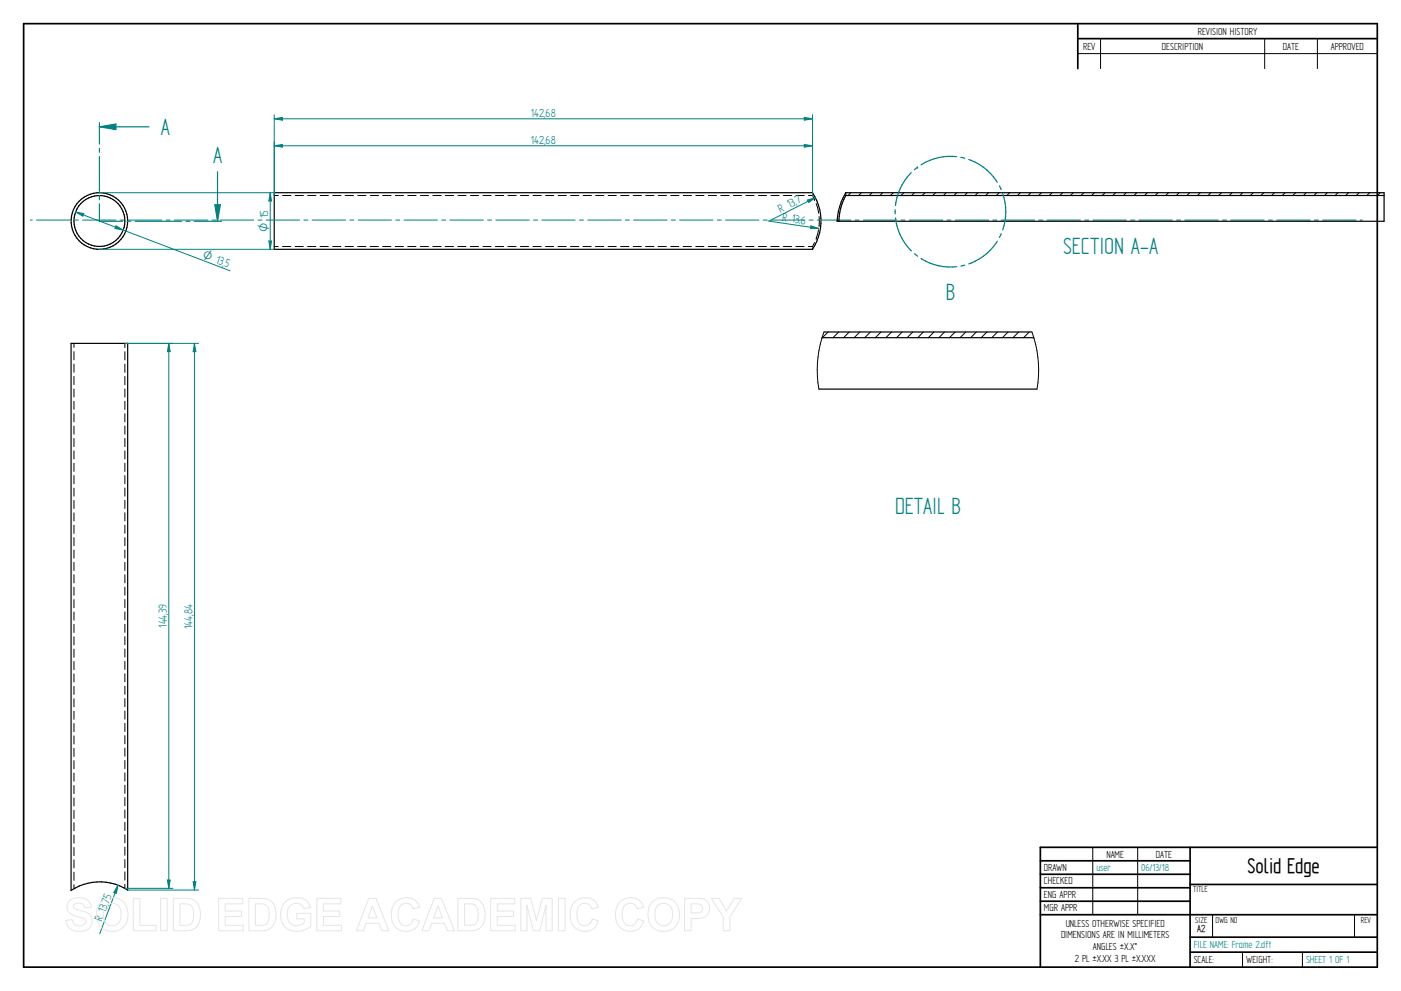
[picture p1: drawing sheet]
<svg xmlns="http://www.w3.org/2000/svg" width="594mm" height="420mm" viewBox="0 0 594 420" stroke-linecap="round" stroke-linejoin="round" font-family="sans-serif">
<g fill="none" stroke="#000" stroke-width=".72">
<path d="M10 10h574v400h-574zM457 10v19.1M457 16.4h127M504.6 359.2v50.8M584 359.2h-142.9v50.8M441.1 365h63.5M441.1 370.7h63.5M441.1 376.4h63.5M504.6 375h79.4M441.1 382.1h63.5M441.1 387.8h142.9M504.6 397.3h79.4"/>
<path d="M504.6 403.7h79.4"/>
</g>
<g fill="none" stroke="#000" stroke-width=".42">
<path d="M466.7 16.4v12.7M536.3 16.4v12.7M558.6 16.4v12.7M457 22.7h127M116.3 82.9h1.7M119.8 82.9h3.6M125.2 82.9h3.4M130.5 82.9h3.5M135.8 82.9h3.5M141.1 82.9h3.5M146.4 82.9h3.5M151.7 82.9h3.5"/>
<path d="M157 82.9h3.5M162.3 82.9h3.5M167.6 82.9h3.5M172.9 82.9h3.5M178.3 82.9h3.4M183.6 82.9h3.5M188.8 82.9h3.6M194.2 82.9h3.4M199.5 82.9h3.5M204.8 82.9h3.5M210.1 82.9h3.5M215.4 82.9h3.5"/>
<path d="M220.7 82.9h3.5M226 82.9h3.5M231.3 82.9h3.5M236.6 82.9h3.6M241.9 82.9h3.5M247.3 82.9h3.5M252.6 82.9h3.5M257.9 82.9h3.5M263.2 82.9h3.5M268.5 82.9h3.5M273.8 82.9h3.5M279.1 82.9h3.5"/>
<path d="M284.4 82.9h3.5M289.7 82.9h3.5M295.1 82.9h3.4M300.3 82.9h3.6M305.6 82.9h3.6M311 82.9h3.4M316.3 82.9h3.5M321.6 82.9h3.5M326.9 82.9h3.5M332.2 82.9h3.5M337.5 82.9h3.5M342.8 82.9h1.7"/>
<path d="M344.5 82.9l.9 1.7M344.5 81.7v.3M344.5 82.5v.4M345.4 84.6h.1M346.1 86.3l1 3.7M347.1 90h.1M347.1 97.5l-1 3.6M347.3 95.6h.1M347.3 91.8v3.8M116.3 104.5h1.7M119.8 104.5h3.5M125.1 104.5h3.5"/>
<path d="M130.4 104.5h3.5M135.7 104.5h3.5M141 104.5h3.5M146.3 104.5h3.6M151.7 104.5h3.4M157 104.5h3.5M162.3 104.5h3.5M167.6 104.5h3.5M172.9 104.5h3.5M178.2 104.5h3.5M183.5 104.5h3.5M188.8 104.5h3.5"/>
<path d="M194.1 104.5h3.5M199.4 104.5h3.5M204.8 104.5h3.4M210.1 104.5h3.5M215.3 104.5h3.6M220.7 104.5h3.4M226 104.5h3.5M231.3 104.5h3.5M236.6 104.5h3.5M241.9 104.5h3.5M247.2 104.5h3.5M252.5 104.5h3.5"/>
<path d="M257.8 104.5h3.5M263.1 104.5h3.6M268.5 104.5h3.4M273.8 104.5h3.5M279.1 104.5h3.5M284.4 104.5h3.5M289.7 104.5h3.5M295 104.5h3.5M300.3 104.5h3.5M305.6 104.5h3.5M310.9 104.5h3.5M316.2 104.5h3.5"/>
<path d="M321.6 104.5h3.4M326.8 104.5h3.6M332.1 104.5h3.6M337.5 104.5h3.4M342.8 104.5h1.7M344.5 104.5v.4M344.5 105.3v.4M345.4 102.8l-.9 1.7M346.1 101.1h.1M31.4 145.6v1.7M31.4 149.1v3.5M31.4 154.3v3.5"/>
<path d="M31.4 159.6v3.5M53 145.6v1.8M53 149.1v3.5M53 154.4v3.5M53 159.6v3.5M31.4 164.9v3.4M31.4 170.1v3.5M31.4 175.4v3.5M53 164.9v3.5M53 170.1v3.5M53 175.4v3.5M31.4 180.6v3.5"/>
<path d="M31.4 185.9v3.5M31.4 191.1v3.5M31.4 196.4v3.5M53 180.6v3.5M53 185.9v3.5M53 191.1v3.5M53 196.4v3.5M31.4 201.6v3.5M31.4 206.9v3.5M31.4 212.2v3.4M31.4 217.4v3.5M53 201.6v3.5"/>
<path d="M53 206.9v3.5M53 212.1v3.5M53 217.4v3.5M31.4 222.7v3.4M31.4 227.9v3.5M31.4 233.2v3.4M31.4 238.4v3.5M53 222.6v3.5M53 227.9v3.5M53 233.2v3.4M53 238.4v3.5M31.4 243.7v3.4"/>
<path d="M31.4 249v3.4M31.4 254.2v3.4M31.4 259.5v3.4M53 243.7v3.4M53 248.9v3.4M53 254.2v3.4M53 259.4v3.4M31.4 264.7v3.5M31.4 270v3.4M31.4 275.2v3.5M53 264.7v3.4M53 269.9v3.4"/>
<path d="M53 275.2v3.4M31.4 280.5v3.4M31.4 285.7v3.5M31.4 291v3.4M31.4 296.2v3.5M53 280.4v3.4M53 285.7v3.4M53 290.9v3.5M53 296.2v3.4M31.4 301.5v3.5M31.4 306.7v3.5M31.4 312v3.5"/>
<path d="M31.4 317.2v3.5M53 301.4v3.5M53 306.7v3.4M53 311.9v3.5M53 317.2v3.4M31.4 322.5v3.5M31.4 327.7v3.5M31.4 333v3.5M31.4 338.3v3.4M53 322.4v3.5M53 327.7v3.4M53 332.9v3.5"/>
<path d="M53 338.2v3.4M31.4 343.5v3.5M31.4 348.8v3.5M31.4 354v3.5M31.4 359.3v3.5M53 343.4v3.5M53 348.7v3.4M53 353.9v3.5M53 359.2v3.4M463.4 359.2v28.6M482.4 359.2v28.6M31.4 364.5v3.5"/>
<path d="M31.4 369.8v3.5M31.4 375.1v1.7M53 364.4v3.5M53 369.7v3.4M53 374.9v1.7M514.2 387.9v9.4M574.4 387.9v9.4M526.9 403.7v6.3M552.3 403.7v6.3"/>
</g>
<g fill="none" stroke="#000" stroke-width=".51">
<path d="M116.3 81.7h228.2a21.9 21.9 0 0 1 0 24h-228.2zM30.1 145.6h24v231.8a22 22 0 0 0-24 .1z"/>
<circle cx="42.1" cy="93.7" r="12"/>
<circle cx="42.2" cy="93.7" r="10.8"/>
</g>
<path d="M32 89.9l65.6 24.9M32 89.9l3.6 .7-.5 1.1z" fill="none" stroke="#008080" stroke-width=".42"/>
<path d="M32 89.9l3.6 .7-.5 1.1z" fill="#008080"/>
<path d="M49.2 95.8l3 1.7-3.4-.6z" fill="none" stroke="#008080" stroke-width=".42"/>
<path d="M49.2 95.8l3 1.7-3.4-.6z" fill="#008080"/>
<path d="M42.2 81.7h74.1M42.2 105.7h74.1M114 102.2h1.1l-.5 3.5z" fill="none" stroke="#008080" stroke-width=".42"/>
<path d="M114 102.2h1.1l-.5 3.5z" fill="#008080"/>
<path d="M114.6 81.7l.5 3.5h-1.1z" fill="none" stroke="#008080" stroke-width=".42"/>
<path d="M114.6 81.7l.5 3.5h-1.1z" fill="#008080"/>
<g fill="none" stroke="#008080" stroke-width=".42">
<path d="M12.9 93.3h.8M15.5 93.3h14.2M31.4 93.3h1.8M35 93.3h14.1M50.9 93.3h1.8M54.4 93.3h14.2M70.4 93.3h1.7M73.9 93.3h14.2M89.9 93.3h1.7M93.4 93.3h14.2M109.4 93.3h1.7M112.9 93.3h14.1"/>
<path d="M114.6 81.7v24M128.9 93.3h1.6M132.3 93.3h14.3M148.3 93.3h1.7M151.8 93.3h14.2M167.8 93.3h1.7M171.3 93.3h14.2M187.3 93.3h1.7M190.8 93.3h14.2M206.7 93.3h1.7M210.3 93.3h14.1M226.2 93.3h1.8"/>
<path d="M229.7 93.3h14.2M245.7 93.3h1.7M249.2 93.3h14.2M265.2 93.3h1.7M268.7 93.3h14.2M284.6 93.3h1.8M288.2 93.3h14.1M304.2 93.3h1.7M307.6 93.3h14.2M323.6 93.3h1.7M327.1 93.3h14.2M343.1 93.3h1.7"/>
<path d="M346.6 93.3h14.2M362.6 93.3h1.7M366.1 93.3h14.2M382.1 93.3h1.6M385.6 93.3h14.1M401.5 93.3h1.7M405 93.3h14.2M421 93.3h1.7M424.5 93.3h14.2M440.5 93.3h1.7M444 93.3h14.2M459.9 93.3h1.8"/>
<path d="M463.5 93.3h14.1M479.4 93.3h1.8M482.9 93.3h14.2M498.9 93.3h1.7M502.4 93.3h14.2M518.4 93.3h1.7M521.9 93.3h14.2M537.9 93.3h1.7M541.4 93.3h14.1M557.4 93.3h1.6M560.8 93.3h14.2M576.8 93.3h.9"/>
<path d="M54.1 145.6h30.1M54.1 377.4h30.1M81.9 373.8h1.2l-.6 3.6z"/>
</g>
<path d="M81.9 373.8h1.2l-.6 3.6z" fill="#008080"/>
<path d="M82.5 145.6l.6 3.5h-1.2z" fill="none" stroke="#008080" stroke-width=".42"/>
<path d="M82.5 145.6l.6 3.5h-1.2z" fill="#008080"/>
<path d="M53 145.6h20.4M82.5 145.6v231.8M53 376.6h20.4M71 373.1h1.2l-.6 3.5z" fill="none" stroke="#008080" stroke-width=".42"/>
<path d="M71 373.1h1.2l-.6 3.5z" fill="#008080"/>
<path d="M71.6 145.6l.6 3.5h-1.2z" fill="none" stroke="#008080" stroke-width=".42"/>
<path d="M71.6 145.6l.6 3.5h-1.2z" fill="#008080"/>
<path d="M71.6 145.6v231M50 375.3l-7.7 20.6M50 375.3l-.6 3.5-1.1-.4z" fill="none" stroke="#008080" stroke-width=".42"/>
<path d="M50 375.3l-.6 3.5-1.1-.4z" fill="#008080"/>
<path d="M116.3 48.6v33.1M341 49.8l3.5 .6-3.5 .6zM344.5 48.6v33.1" fill="none" stroke="#008080" stroke-width=".42"/>
<path d="M341 49.8l3.5 .6-3.5 .6z" fill="#008080"/>
<path d="M116.3 50.4l3.5-.6v1.2z" fill="none" stroke="#008080" stroke-width=".42"/>
<path d="M116.3 50.4l3.5-.6v1.2z" fill="#008080"/>
<path d="M116.3 50.4h228.2M116.3 60.1v22.8M341 61.3l3.5 .5-3.5 .6zM344.5 60.1v22.8" fill="none" stroke="#008080" stroke-width=".42"/>
<path d="M341 61.3l3.5 .5-3.5 .6z" fill="#008080"/>
<path d="M116.3 61.8l3.5-.5v1.1z" fill="none" stroke="#008080" stroke-width=".42"/>
<path d="M116.3 61.8l3.5-.5v1.1z" fill="#008080"/>
<path d="M116.3 61.8h228.2M325.7 93.7l21.5 3.2M343.8 95.8l3.4 1.1h-3.5z" fill="none" stroke="#008080" stroke-width=".42"/>
<path d="M343.8 95.8l3.4 1.1h-3.5z" fill="#008080"/>
<path d="M342.3 84.8l3.4-1-2.8 2.1zM345.7 83.8l-19.5 9.9" fill="none" stroke="#008080" stroke-width=".42"/>
<path d="M342.3 84.8l3.4-1-2.8 2.1z" fill="#008080"/>
<path d="M63.2 53.8h-21v7.3M42.2 62.9v1.7M42.2 66.4v14.7M42.2 82.9v1.7M42.2 86.4v7.4h9.8M53.8 93.8h1.7M57.3 93.8h19.7M78.9 93.8h1.7M82.3 93.8h9.9" fill="none" stroke="#008080" stroke-width=".51"/>
<path d="M42.2 53.8l6.9-1.2v2.3z" fill="#008080"/>
<path d="M42.2 53.8l6.9-1.2v2.3zM92.2 72.8v21" fill="none" stroke="#008080" stroke-width=".51"/>
<path d="M91.1 86.8h2.3l-1.2 7z" fill="#008080"/>
<g fill="none" stroke="#008080" stroke-width=".51">
<path d="M42.2 52v1.8M386.4 73.2a23.6 23.6 0 0 0-6.7 13.9M389.1 70.9l-1.4 1.1M91.1 86.8h2.3l-1.2 7zM92.2 93.8h1.8M379.6 88.9v1.7M379.7 92.4a22.8 22.8 0 0 0 6.8 13.9M424.6 99.1l-.8 1.6M426.5 89.7a23.5 23.5 0 0 1-1.3 7.8M387.8 107.6l1.3 1M390.6 109.6a23.4 23.4 0 0 0 15.1 3.5M409.1 112.4l-1.6 .4"/>
<path d="M422.9 102.2a22.9 22.9 0 0 1-12.1 9.7"/>
</g>
<g fill="none" stroke="#000" stroke-width=".42">
<path d="M360.8 81.7l-1.2 1.2M365.3 81.7l-1.2 1.2M369.8 81.7l-1.2 1.2M374.3 81.7l-1.2 1.2M378.8 81.7l-1.2 1.2M383.3 81.7l-1.2 1.2M387.8 81.7l-1.3 1.2M392.3 81.7l-1.3 1.2M396.7 81.7l-1.2 1.2M401.2 81.7l-1.2 1.2M405.7 81.7l-1.2 1.2M410.2 81.7l-1.2 1.2"/>
<path d="M414.7 81.7l-1.2 1.2M419.2 81.7l-1.2 1.2M423.7 81.7l-1.2 1.2M428.2 81.7l-1.2 1.2M432.6 81.7l-1.1 1.2M437.1 81.7l-1.2 1.2M441.6 81.7l-1.2 1.2M446.1 81.7l-1.2 1.2M450.6 81.7l-1.2 1.2M455.1 81.7l-1.2 1.2M459.6 81.7l-1.2 1.2M464.1 81.7l-1.2 1.2"/>
<path d="M468.6 81.7l-1.2 1.2M473.1 81.7l-1.2 1.2M477.6 81.7l-1.2 1.2M482 81.7l-1.1 1.2M486.5 81.7l-1.2 1.2M491 81.7l-1.2 1.2M495.5 81.7l-1.2 1.2M500 81.7l-1.2 1.2M504.5 81.7l-1.2 1.2M509 81.7l-1.2 1.2M513.5 81.7l-1.2 1.2M518 81.7l-1.2 1.2"/>
<path d="M522.5 81.7l-1.3 1.2M527 81.7l-1.3 1.2M531.4 81.7l-1.2 1.2M535.9 81.7l-1.2 1.2M540.4 81.7l-1.2 1.2M544.9 81.7l-1.2 1.2M549.4 81.7l-1.2 1.2M553.9 81.7l-1.2 1.2M558.4 81.7l-1.2 1.2M562.9 81.7l-1.2 1.2M567.3 81.7l-1.1 1.2M571.8 81.7l-1.2 1.2"/>
<path d="M576.3 81.7l-1.2 1.2M580.8 81.7l-1.2 1.2M585.3 81.7l-1.2 1.2"/>
</g>
<path d="M358.6 82.9h228.3M358.6 81.7h228.3v12.1h-231.9a26.4 26.4 0 0 1 3.6-12.1zM358.6 82.9l-2.1 5.3-.8 5.6M358.6 81.7v1.2" fill="none" stroke="#000" stroke-width=".51"/>
<circle cx="389.1" cy="70.9" r=".25" fill="#008080"/>
<path d="M405.6 66.5a22.9 22.9 0 0 0-15 3.4M407.4 66.7l1.7 .4M410.8 67.6a23.1 23.1 0 0 1 12.1 9.7M423.8 78.8l.7 1.5M425.2 82a24 24 0 0 1 1.3 7.7" fill="none" stroke="#008080" stroke-width=".51"/>
<g fill="none" stroke="#000" stroke-width=".42">
<path d="M349.4 140.8a47.5 47.5 0 0 0-2.1 24.2M351.1 140.8l-2.4 2.4M355.6 140.8l-2.4 2.4M360.1 140.8l-2.4 2.4M364.6 140.8l-2.4 2.4M369.1 140.8l-2.4 2.4M373.6 140.8l-2.4 2.4M378.1 140.8l-2.4 2.4M382.6 140.8l-2.4 2.4M387 140.8l-2.3 2.4M391.5 140.8l-2.3 2.4M396 140.8l-2.3 2.4"/>
<path d="M400.5 140.8l-2.4 2.4M405 140.8l-2.4 2.4M409.5 140.8l-2.4 2.4M414 140.8l-2.4 2.4M418.5 140.8l-2.4 2.4M423 140.8l-2.4 2.4M427.5 140.8l-2.4 2.4M432 140.8l-2.5 2.4M436.4 140.8l-2.4 2.4M437.6 140.8a47.6 47.6 0 0 1 2.1 24.2"/>
</g>
<path d="M348.6 143.2h89.8M349.4 140.8h88.2M347.3 165h92.4" fill="none" stroke="#000" stroke-width=".51"/>
<g fill="none" stroke="#e6e6e6" stroke-width=".42">
<path d="M29.6 381.8a6.5 6.5 0 0 1 8.5 .8l.6 2.2-2.8 .1a2.7 2.7 0 0 0-2.1-2 2.7 2.7 0 0 0-2.7 1.1 1.87 1.87 0 0 0 2.2 1.8l1.4 .4a4.4 4.4 0 0 1 4 6.2 6.4 6.4 0 0 1-9.1 1.3l-1.2-1.8-.5-1.7 2.7-.3a2.94 2.94 0 0 0 2.6 2.6 2.94 2.94 0 0 0 3.1-1.9 2.67 2.67 0 0 0-2.9-1.8 4.9 4.9 0 0 1-5-4.3l.4-1.6zM42.8 382.4a6.9 6.9 0 0 1 8.3-.8 6.9 6.9 0 0 1 3 7.7 6.7 6.7 0 0 1-8 5.5 6.7 6.7 0 0 1-5.1-8.3 6.1 6.1 0 0 1 1.8-4.1zM44.8 384.2a3.9 3.9 0 0 1 4.6-.8 3.9 3.9 0 0 1 2 4.3 3.8 3.8 0 0 1-1.9 4.3 3.8 3.8 0 0 1-4.6-.7 6.6 6.6 0 0 1-.1-7.1zM56.5 381h2.8v11.3h6.9v2.3h-9.7zM68.1 380.9h2.8v13.7h-2.8zM73.5 380.9h5a5.9 5.9 0 0 1 6.5 7 5.9 5.9 0 0 1-6.3 6.7h-5.2zM76.3 383.2h1.8a3.4 3.4 0 0 1 4 3.9v1.2a3.2 3.2 0 0 1-3.8 4h-2zM92.7 380.9h10.2v2.3h-7.4v3h6.9v2.4h-6.9v3.7h7.7v2.3h-10.5zM105.5 380.9h5.1a5.9 5.9 0 0 1 6.4 7 5.9 5.9 0 0 1-6.3 6.7h-5.2zM108.3 383.2h1.9a3.4 3.4 0 0 1 4 3.9v1.2a3.2 3.2 0 0 1-3.8 4h-2.1zM120.9 382.4a7.3 7.3 0 0 1 9.7 .1l1 2.2-2.7 .5a3.7 3.7 0 0 0-4.6-2 3.7 3.7 0 0 0-2.5 4.4 4.2 4.2 0 0 0 2.2 4.5 4.2 4.2 0 0 0 5-.8v-1.7h-3.2v-2.3h6v5.4a8.1 8.1 0 0 1-11.8-.8 8.3 8.3 0 0 1 .9-9.5zM134.4 380.9h10.2v2.3h-7.4v3h6.9v2.4h-6.9v3.7h7.6v2.3h-10.4z"/>
<path d="M156.4 380.9h3l5.5 13.7h-3l-1.2-3.1h-5.5l-1.1 3.1h-3zM157.9 384.1l1.9 5.1h-3.7zM167.7 382.5a6 6 0 0 1 10.2 2.1l-2.8 .7a3.2 3.2 0 0 0-3.9-2.2 3.2 3.2 0 0 0-2.4 3.8 4.6 4.6 0 0 0 2.5 5.5 3.2 3.2 0 0 0 4-2.8l2.6 .8a6.1 6.1 0 0 1-7.2 4.3 6.1 6.1 0 0 1-4.8-6.8 7.7 7.7 0 0 1 1.8-5.4zM184.1 380.9h3.1l5.5 13.7h-3l-1.2-3.1h-5.5l-1.1 3.1h-3zM185.7 384.1l1.9 5.1h-3.8zM194.2 380.9h5a5.9 5.9 0 0 1 6.5 7 5.9 5.9 0 0 1-6.3 6.7h-5.2zM197 383.2h1.8a3.4 3.4 0 0 1 4 3.9v1.2a3.2 3.2 0 0 1-3.8 4h-2zM208.1 380.9h10.2v2.3h-7.4v3h6.9v2.4h-6.9v3.7h7.6v2.3h-10.4zM220.8 380.9h4.2l2.5 9.3 2.4-9.3h4.2v13.7h-2.5l-.1-10.8-2.7 10.8h-2.7l-2.7-10.8v10.8h-2.6zM236.8 380.9h2.8v13.7h-2.8zM243.5 382.5a6 6 0 0 1 10.2 2.1l-2.8 .7a3.2 3.2 0 0 0-3.8-2.2 3.2 3.2 0 0 0-2.4 3.8 4.6 4.6 0 0 0 2.4 5.5 3.2 3.2 0 0 0 4-2.8l2.6 .8a6.1 6.1 0 0 1-7.2 4.3 6.1 6.1 0 0 1-4.7-6.8 7.7 7.7 0 0 1 1.7-5.4zM262.7 382.5a6 6 0 0 1 10.2 2.1l-2.7 .7a3.2 3.2 0 0 0-3.9-2.2 3.2 3.2 0 0 0-2.4 3.8 4.6 4.6 0 0 0 2.4 5.5 3.2 3.2 0 0 0 4-2.8l2.7 .8a6.1 6.1 0 0 1-7.2 4.3 6.1 6.1 0 0 1-4.8-6.8 7.7 7.7 0 0 1 1.7-5.4z"/>
<path d="M276.7 382.4a6.9 6.9 0 0 1 8.3-.8 6.9 6.9 0 0 1 3 7.7 6.7 6.7 0 0 1-8.1 5.5 6.7 6.7 0 0 1-5.1-8.3 6.1 6.1 0 0 1 1.9-4.1zM278.7 384.2a3.9 3.9 0 0 1 4.6-.8 3.9 3.9 0 0 1 1.9 4.3 3.8 3.8 0 0 1-1.8 4.3 3.8 3.8 0 0 1-4.7-.7 6.6 6.6 0 0 1 0-7.1zM290.3 380.9h5.2a4.4 4.4 0 0 1 5.4 4.3 4.4 4.4 0 0 1-5.4 4.2h-2.4v5.2h-2.8zM293.1 383.2h1.8a2.1 2.1 0 0 1 2.6 .6 2.1 2.1 0 0 1 0 2.6 3.4 3.4 0 0 1-2.9 .7h-1.5zM301.6 380.9h3.3l3.2 5.4 3.2-5.4h3.2l-5 7.9v5.8h-2.8v-5.8z"/>
</g>
<g font-size="11.3" fill="#008080">
<text x="68.2" y="57.3">A</text>
<text x="90.3" y="69.3">A</text>
<text x="450.8" y="107.8">SECTION A-A</text>
<text x="401.1" y="127.2">B</text>
<text x="379.6" y="217.8">DETAIL B</text>
</g>
<text font-size="10.1" x="529" y="370.2">Solid Edge</text>
<g font-size="5.6" fill="#008080">
<text x="225.1" y="49.5">142,68</text>
<text x="225.1" y="61">142,68</text>
<text x="338.2" y="86.7" transform="rotate(-27 338.2 86.7)">7</text>
<text x="113.7" y="92.4" transform="rotate(-90 113.7 92.4)">15</text>
<text x="331" y="90.3" transform="rotate(-27 331 90.3)">R 13,</text>
<text x="331.5" y="93.7" transform="rotate(8 331.5 93.7)">R 13,</text>
<text x="339.5" y="94.8" transform="rotate(8 339.5 94.8)">6</text>
<text x="94.9" y="112.9" transform="rotate(21 94.9 112.9)">5</text>
<text x="70.7" y="266.2" transform="rotate(-90 70.7 266.2)">144,39</text>
<text x="81.6" y="266.7" transform="rotate(-90 81.6 266.7)">144,84</text>
<text x="46.1" y="383.5" transform="rotate(-69 46.1 383.5)">75</text>
<text x="43.2" y="391" transform="rotate(-69 43.2 391)">R 13,</text>
</g>
<g font-size="5.4" fill="#008080">
<text x="113.7" y="98.4" transform="rotate(-90 113.7 98.4)">O</text>
<text x="85.6" y="109.3" transform="rotate(21 85.6 109.3)">O 13,</text>
</g>
<g font-size="4.9">
<text x="507.9" y="14.7">REVISION HISTORY</text>
<text x="459.3" y="21">REV</text>
<text x="492.7" y="21">DESCRIPTION</text>
<text x="544" y="21">DATE</text>
<text x="564.3" y="21">APPROVED</text>
<text x="469.1" y="363.6">NAME</text>
<text x="490.1" y="363.6">DATE</text>
<text x="442.7" y="369.3">DRAWN</text>
<text x="442.7" y="375">CHECKED</text>
<text x="442.7" y="380.7">ENG APPR</text>
<text x="442.7" y="386.4">MGR APPR</text>
<text x="451.9" y="392.9">UNLESS OTHERWISE SPECIFIED</text>
<text x="449.9" y="397.9">DIMENSIONS ARE IN MILLIMETERS</text>
<text x="455.7" y="407.8">2 PL ±X.XX 3 PL ±X.XXX</text>
<text x="463.5" y="402.9">ANGLES ±X.X°</text>
<text x="506.2" y="408.3">SCALE:</text>
<text x="528.4" y="408.3">WEIGHT:</text>
</g>
<g font-size="4.9" fill="#008080">
<text x="464.9" y="369.3">user</text>
<text x="483.9" y="369.3">06/13/18</text>
<text x="506.2" y="402">FILE NAME: Frame 2.dft</text>
<text x="553.8" y="408.4">SHEET 1 OF 1</text>
</g>
<text font-size="4.8" x="507.7" y="395.3">A2</text>
<g font-size="4.1">
<text x="505.9" y="378.3">TITLE</text>
<text x="506.9" y="391.1">SIZE</text>
<text x="515.4" y="391.1">DWG NO</text>
<text x="577" y="391.1">REV</text>
</g>
</svg>
